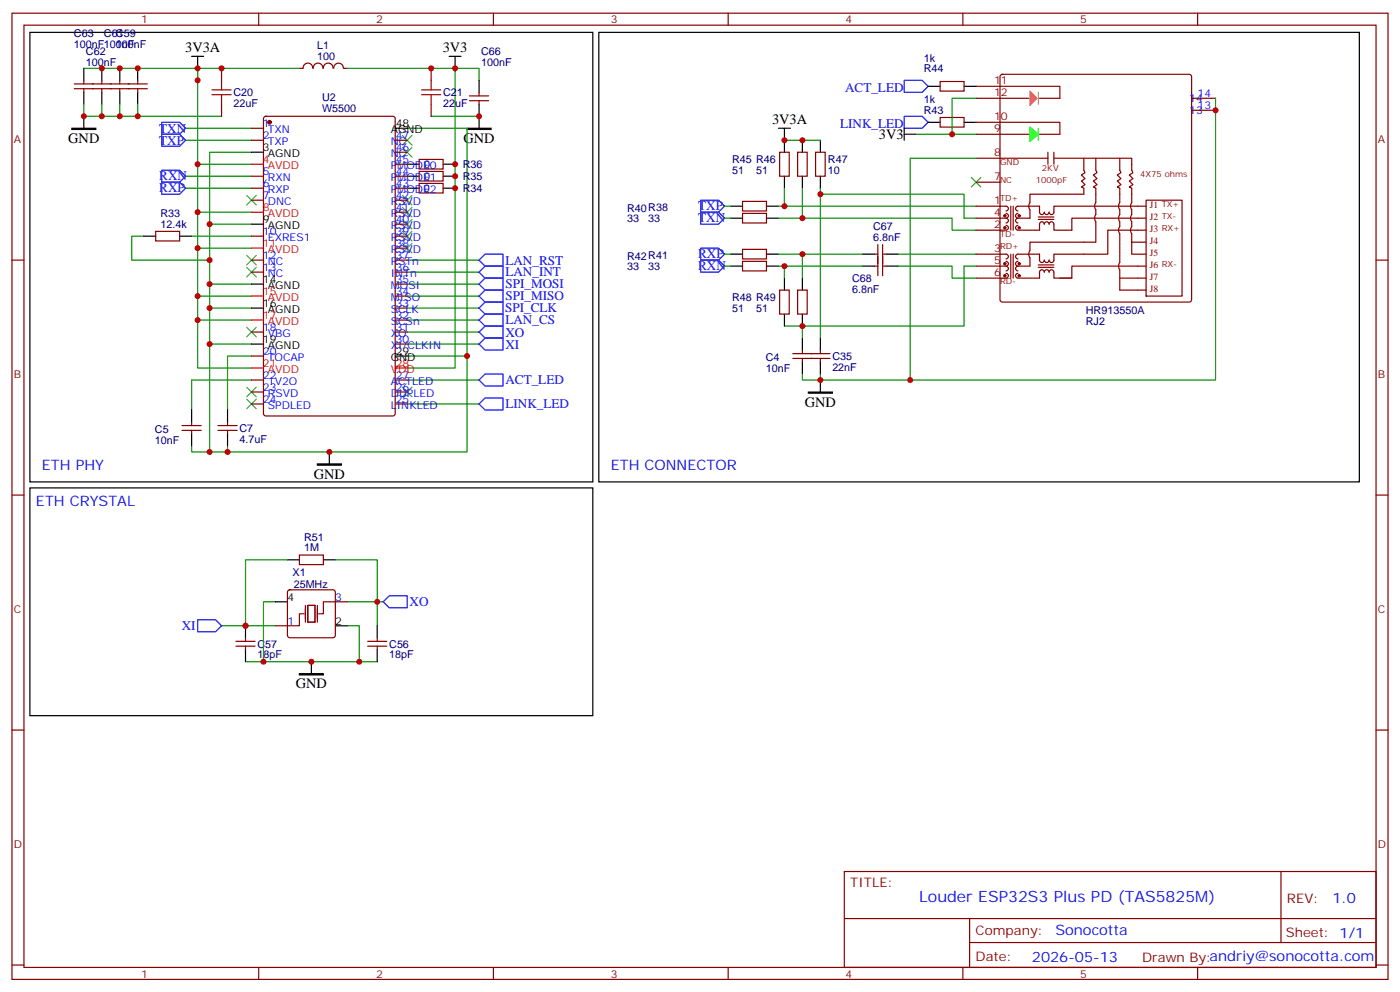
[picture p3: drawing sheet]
<svg xmlns="http://www.w3.org/2000/svg" width="412mm" height="292mm" viewBox="0 0 412 292" stroke-linecap="round" stroke-linejoin="round" font-family="sans-serif">
<g fill="none" stroke="#870000" stroke-width=".35">
<path d="M3.5 3.9h405.4v284.3h-405.4zM7.1 7.4h398.2v277.3h-398.2zM76.2 3.9v3.5M145.3 3.9v3.5M214.5 3.9v3.5M283.6 3.9v3.5M352.8 3.9v3.5M21.9 26.1h21.5M21.9 24.7h21.5M24.7 23.6v1.1M24.7 26.1v1.1M30 23.6v1.1"/>
<path d="M30 26.1v1.1M35.3 23.6v1.1M35.3 26.1v1.1M40.6 23.6v1.1M40.6 26.1v1.1M65.3 20.1v3.5M65.3 30.7v3.5M74.1 37.7h3.5M77.8 34.4l.5-.2h37.4l.7 .5v87l-.4 .7h-37.7l-.6-.4-.1-87.1zM88.2 20.1h1.1M89.3 20.1a1.41 1.41 0 0 1 1.4-1.5 1.41 1.41 0 0 1 1.4 1.5M92.3 20.1a1.41 1.41 0 0 1 1.4-1.5 1.41 1.41 0 0 1 1.4 1.5"/>
<path d="M95.3 20.1a1.41 1.41 0 0 1 1.4-1.5 1.41 1.41 0 0 1 1.4 1.5M98.3 20.1a1.41 1.41 0 0 1 1.4-1.5 1.41 1.41 0 0 1 1.4 1.5M101.2 20.1h1.1M127 20.1v3.5M127 30.7v3.5M138.3 29.6h5.6M138.3 28.2h5.6M141.1 27.2v1M141.1 29.6v1.1M276.9 34.6h7.1v2.8h-7.1zM276.9 24h7.1v2.8h-7.1zM287.5 25.4h24.7v3.5h-6"/>
<path d="M287.5 36h24.7v3.5h-6M287.5 39.5h15.5M287.5 28.9h15.5M294.8 22.1l.5-.2h55l.5 .2 .2 .5v65.6l-.2 .5-.5 .2h-55l-.5-.2-.2-.5v-65.6zM351 28.9h7.1M351 32.5h7.1M74.1 41.3h3.5M74.1 51.9h3.5M74.1 55.4h3.5M74.1 58.9h3.5M116.4 41.3h3.5M116.4 51.9h3.5"/>
<path d="M116.4 55.4h3.5M116.4 58.9h3.5M116.4 48.3h3.5M116.4 44.8h3.5M123.5 46.9h7v2.8h-7zM123.5 50.4h7v2.9h-7zM123.5 54h7v2.8h-7zM218.7 59.3h7.1v2.8h-7.1zM229.7 44.8h2.8v7.1h-2.8zM234.9 44.8h2.9v7.1h-2.9zM240.2 44.8h2.9v7.1h-2.9zM287.5 53.6h7.1"/>
<path d="M287.5 46.6h21.2M308.7 44.8v3.5M310.4 46.6h23v3.5l.3 .7-1 .7 1 1.1-1 .7 1 1-1 .7 .7 .4v4.2a1.77 1.77 0 0 0 0 2.1v1.4M310.4 44.8v3.5M319.3 46.6v3.5l.3 .7-1 .7 1 1.1-1 .7 1 1-1 .7 .7 .4v1.8h-15.9v2.4a1.77 1.77 0 0 0 0 2.1v2.5h-3.5M322.8 46.6v3.5l.3 .7-1 .7 1 1.1-1 .7 1 1-1 .7 .7 .4v4.2a1.77 1.77 0 0 0 0 2.1v1.4M329.8 46.6v3.5l.4 .7-1.1 .7 1.1 1.1-1.1 .7 1.1 1-1.1 .7 .7 .4v4.2a1.77 1.77 0 0 0 0 2.1v1.4M337.6 58.9h10.6v28.2h-10.6zM3.5 76.6h3.6M45.9 68.1h7v2.8h-7zM74.1 76.6h3.5M74.1 69.5h3.5"/>
<path d="M116.4 76.6h3.5M116.4 69.5h3.5M116.4 73h3.5M116.4 66h3.5M116.4 62.4h3.5M218.7 62.8h7.1v2.8h-7.1zM218.7 73.4h7.1v2.8h-7.1zM218.7 76.9h7.1v2.8h-7.1zM257.5 74.8h1.1M257.5 78.3h1.1M258.6 72v9.1M260 72v9.1"/>
<path d="M260 74.8h1.1M260 78.3h1.1M287.5 74.8h8.8a.71 .71 0 0 1 .7 .7 .71 .71 0 0 1-.7 .7M287.5 60.7h8.8a.71 .71 0 0 1 .7 .7 .71 .71 0 0 1-.7 .7M287.5 78.3h8.8M287.5 64.2h8.8M296.3 78.3a.71 .71 0 0 1 .7 .7 .71 .71 0 0 1-.7 .7M296.3 76.9a.71 .71 0 0 1 .7 .7 .71 .71 0 0 1-.7 .7M296.3 64.2a.71 .71 0 0 1 .7 .7 .71 .71 0 0 1-.7 .7M296.3 66.3a.71 .71 0 0 1 .7 .7 .71 .71 0 0 1-.7 .7h-8.8M296.3 62.8a.71 .71 0 0 1 .7 .7 .71 .71 0 0 1-.7 .7M297.7 60.7v7"/>
<path d="M297.7 74.8v7M298.4 60.7v7M298.4 74.8v7M299.9 78.3a.71 .71 0 0 0-.7 .7 .71 .71 0 0 0 .7 .7M299.9 76.9a.71 .71 0 0 0-.7 .7 .71 .71 0 0 0 .7 .7M299.9 64.2a.71 .71 0 0 0-.7 .7 .71 .71 0 0 0 .7 .7M299.9 62.8a.71 .71 0 0 0-.7 .7 .71 .71 0 0 0 .7 .7M305.9 78.7h4.5M305.9 78h4.5M305.9 64.6h4.5M305.9 63.9h4.5M322.8 63.2a1.77 1.77 0 0 0 0 2.1v6h-19.4v2.4a1.77 1.77 0 0 0 0 2.1v2.5h-3.5"/>
<path d="M329.8 66.7a1.77 1.77 0 0 0 0 2.1v8.5a1.77 1.77 0 0 0 0 2.1v6h7.8M329.8 63.2a1.77 1.77 0 0 0 0 2.1v1.4M333.4 66.7a1.77 1.77 0 0 0 0 2.1v6h4.2M333.4 63.2a1.77 1.77 0 0 0 0 2.1v1.4M333.4 71.3h4.2M337.6 67.7h-11.3v7.1h-15.9v1.8a.71 .71 0 0 1-.7 .7 .71 .71 0 0 1-.7-.7 .71 .71 0 0 1-.7 .7 .71 .71 0 0 1-.7-.7 .71 .71 0 0 1-.7 .7 .71 .71 0 0 1-.7-.7v-1.8h-6.3a.71 .71 0 0 0-.7 .7 .71 .71 0 0 0 .7 .7M337.6 78.3h-21.9v3.5h-3.5M337.6 64.2h-21.9v3.5h-5.3v-1.7a.71 .71 0 0 0-.7-.7 .71 .71 0 0 0-.7 .7 .71 .71 0 0 0-.7-.7 .71 .71 0 0 0-.7 .7 .71 .71 0 0 0-.7-.7 .71 .71 0 0 0-.7 .7v1.7h-6.3a.71 .71 0 0 1-.7-.7 .71 .71 0 0 1 .7-.7M337.6 60.7h-27.2v1.7a.71 .71 0 0 1-.7 .7 .71 .71 0 0 1-.7-.7 .71 .71 0 0 1-.7 .7 .71 .71 0 0 1-.7-.7 .71 .71 0 0 1-.7 .7 .71 .71 0 0 1-.7-.7v-1.7h-6.3a.71 .71 0 0 0-.7 .7 .71 .71 0 0 0 .7 .7M405.3 76.6h3.6M74.1 80.1h3.5M74.1 97.7h3.5"/>
<path d="M116.4 80.1h3.5M116.4 97.7h3.5M116.4 94.2h3.5M116.4 90.7h3.5M116.4 87.1h3.5M116.4 83.6h3.5M229.7 85.4h2.8v7h-2.8zM234.9 85.4h2.9v7h-2.9zM296.3 80.4a.71 .71 0 0 1 .7 .7 .71 .71 0 0 1-.7 .7h-8.8M299.9 80.4a.71 .71 0 0 0-.7 .7 .71 .71 0 0 0 .7 .7h6.3v-1.7a.71 .71 0 0 1 .7-.7 .71 .71 0 0 1 .7 .7 .71 .71 0 0 1 .7-.7 .71 .71 0 0 1 .7 .7 .71 .71 0 0 1 .7-.7 .71 .71 0 0 1 .7 .7v1.7h5.3M329.8 81.8h7.8M74.1 104.8h3.5"/>
<path d="M74.1 111.8h3.5M74.1 115.4h3.5M74.1 118.9h3.5M116.4 111.8h3.5M116.4 115.4h3.5M116.4 118.9h3.5M116.4 101.2h3.5M233.5 105.5h11M233.5 104.1h11M236.4 103v1.1M236.4 105.5v1M241.7 103v1.1"/>
<path d="M241.7 105.5v1M53.6 126.6h5.7M53.6 125.2h5.7M56.4 124.2v1M56.4 126.6v1.1M64.2 126.6h5.6M64.2 125.2h5.6M67 124.2v1M67 126.6v1.1M3.5 145.7h3.6M405.3 145.7h3.6M84.9 173.8l.5-.2h12.7l.5 .2 .2 .5v12.7l-.3 .5-.4 .2h-12.7l-.5-.3-.2-.4v-12.7z"/>
<path d="M88.2 163.3h7v2.9h-7zM98.8 177.1h3.5M69.5 190.1h5.6M69.5 188.7h5.6M72.3 187.7v1M72.3 190.1v1.1M81.1 184.1h3.6M108.3 190.1h5.6M108.3 188.7h5.6M111.1 187.7v1M111.1 190.1v1.1M3.5 214.8h3.6"/>
<path d="M405.3 214.8h3.6M248.7 256.5h156.6v28.2h-156.6zM377.3 256.5v20.9M248.7 270.3h156.5M285.6 277.4h119.6M285.6 270.3v14.1M3.5 284h3.6M76.2 284.7v3.5M145.3 284.7v3.5M214.5 284.7v3.5M283.6 284.7v3.5M352.8 284.7v3.5"/>
<path d="M405.3 284h3.6"/>
</g>
<g fill="none" stroke="#000" stroke-width=".35">
<path d="M8.8 9.5h165.8v132.3h-165.8zM56.4 16.6h3.6M58.2 16.6v3.5M132.3 16.6h3.5M134.1 16.6v3.5M176.4 9.5h224v132.3h-224zM24.7 20.1v3.5M24.7 27.2v3.5M24.7 34.2v3.5M30 20.1v3.5M30 27.2v3.5M35.3 20.1v3.5"/>
<path d="M35.3 27.2v3.5M40.6 20.1v3.5M40.6 27.2v3.5M116.4 37.7h3.5M141.1 23.6v3.6M141.1 30.7v7M229.3 37.7h3.5M231.1 37.7v7.1M266.3 39.5h3.6M266.3 37.7v3.6M273.4 36h3.5M273.4 25.4h3.5"/>
<path d="M284 36h3.5M284 25.4h3.5M74.1 44.8h3.5M119.9 48.3h3.6M119.9 51.9h3.6M119.9 55.4h3.6M130.5 48.3h3.6M130.5 51.9h3.6M130.5 55.4h3.6M231.1 51.9v3.5M236.4 41.3v3.5M236.4 51.9v3.5"/>
<path d="M241.7 41.3v3.5M241.7 51.9v3.5M42.3 69.5h3.6M52.9 69.5h3.5M74.1 66h3.5M215.2 60.7h3.5M215.2 64.2h3.5M215.2 74.8h3.5M215.2 78.3h3.5M225.8 60.7h3.5M225.8 64.2h3.5M225.8 74.8h3.5"/>
<path d="M225.8 78.3h3.5M254 74.8h3.5M254 78.3h3.5M261.1 74.8h3.5M261.1 78.3h3.5M74.1 83.6h3.5M74.1 90.7h3.5M231.1 81.8v3.6M231.1 92.4v3.6M236.4 81.8v3.6M236.4 92.4v3.6M236.4 99.5v3.5"/>
<path d="M241.7 99.5v3.5M74.1 101.2h3.5M116.4 104.8h3.5M236.4 106.5v3.6M241.7 106.5v3.6M241.7 111.8v3.6M56.4 120.6v3.6M56.4 127.7v3.5M67 120.6v3.6M67 127.7v3.5M97 133v3.5M8.8 143.6h165.8v67h-165.8z"/>
<path d="M81.1 177.1h3.6M84.7 164.7h3.5M95.2 164.7h3.6M72.3 184.1v3.6M72.3 191.2v3.5M91.7 194.7v3.6M98.8 184.1h3.5M111.1 184.1v3.6M111.1 191.2v3.5"/>
</g>
<g fill="none" stroke="#00f" stroke-width=".35">
<path d="M47.6 39.5h5.3l1.8 1.8-1.8 1.7h-5.3zM47.6 36h5.3l1.8 1.7-1.8 1.8h-5.3zM266.3 34.2h5.3l1.8 1.8-1.8 1.7h-5.3zM266.3 23.6h5.3l1.8 1.8-1.8 1.8h-5.3zM47.6 53.6h5.3l1.8 1.8-1.8 1.8h-5.3zM47.6 50.1h5.3l1.8 1.8-1.8 1.7h-5.3zM206.4 58.9h5.3l1.7 1.8-1.7 1.7h-5.3zM141.1 76.6l1.8-1.8h5.3v3.5h-5.3zM206.4 62.4h5.3l1.7 1.8-1.7 1.8h-5.3zM206.4 76.6h5.3l1.7 1.7-1.7 1.8h-5.3zM206.4 73h5.3l1.7 1.8-1.7 1.8h-5.3zM141.1 97.7l1.8-1.7h5.3v3.5h-5.3z"/>
<path d="M141.1 87.1l1.8-1.7h5.3v3.5h-5.3zM141.1 80.1l1.8-1.8h5.3v3.5h-5.3zM141.1 94.2l1.8-1.8h5.3v3.6h-5.3zM141.1 90.7l1.8-1.8h5.3v3.5h-5.3zM141.1 83.6l1.8-1.8h5.3v3.6h-5.3zM141.1 101.2l1.8-1.7h5.3v3.5h-5.3zM141.1 111.8l1.8-1.7h5.3v3.5h-5.3zM141.1 118.9l1.8-1.8h5.3v3.5h-5.3zM114.7 175.3h5.2v3.6h-5.2l-1.8-1.8zM58.2 182.4h5.3l1.8 1.7-1.8 1.8h-5.3z"/>
</g>
<g fill="none" stroke="#008700" stroke-width=".35">
<path d="M24.7 20.1h33.5v3.5M24.7 30.7v3.5h40.6M30 30.7v3.5M35.3 30.7v3.5M40.6 30.7v3.5M54.7 37.7h19.4M88.2 20.1h-30v28.2h15.9M102.3 20.1h31.8v88.2h-14.2M119.9 37.7h17.7v67.1M127 34.2h14.1M134.1 20.1h7v3.5M269.9 39.5h17.6"/>
<path d="M287.5 28.9h-7v10.6M358.1 28.9v82.9h-90M54.7 41.3h19.4M54.7 55.4h19.4M54.7 51.9h19.4M58.2 48.3v14.1h15.9M74.1 44.8h-12.4v88.2h75.9v-28.2h-17.7M231.1 55.4v5.3M231.1 41.3h10.6M236.4 55.4v8.8M241.7 55.4v1.8h42.3v7h3.5M241.7 57.2v42.3"/>
<path d="M287.5 46.6h-19.4v65.2h-26.4M42.3 69.5h-3.5v7.1h22.9M56.4 69.5h17.7M58.2 73v14.1h15.9M58.2 62.4v10.6h15.9M61.7 66h12.4M119.9 76.6h21.2M213.4 60.7h1.8M213.4 64.2h1.8M213.4 74.8h1.8M213.4 78.3h1.8M229.3 60.7h58.2"/>
<path d="M229.3 64.2h51.2v3.5h7M229.3 74.8h24.7M229.3 78.3h24.7M231.1 78.3v3.5M236.4 74.8v7M264.6 74.8h22.9M264.6 78.3h15.9v3.5h7M287.5 78.3h-3.5v17.7h-52.9M58.2 94.2v14.1h15.9M58.2 87.1v7.1h15.9M61.7 83.6h12.4M61.7 90.7h12.4"/>
<path d="M119.9 97.7h21.2M119.9 83.6h21.2M119.9 80.1h21.2M119.9 90.7h21.2M119.9 87.1h21.2M119.9 94.2h21.2M236.4 96v3.5M61.7 101.2h12.4M74.1 104.8h-7.1v15.8M74.1 111.8h-17.7v8.8M119.9 101.2h21.2M119.9 111.8h21.2"/>
<path d="M119.9 118.9h21.2M236.4 110.1v1.7h5.3v-1.7M56.4 131.2v1.8h5.3M67 131.2v1.8M81.1 177.1h-3.5v17.6h28.2v-10.6h-3.5M84.7 164.7h-12.4v19.4M98.8 164.7h12.3v19.4M102.3 177.1h10.6M65.3 184.1h15.8M72.3 194.7h5.3M105.8 194.7h5.3"/>
</g>
<path d="M21.2 37.7h7v.4h-7zM137.6 37.7h7v.4h-7zM238.1 115.4h7.1v.3h-7.1zM93.5 136.5h7v.4h-7zM88.2 198.3h7v.3h-7z" fill="#000" stroke="#000" stroke-width=".35"/>
<g fill="none" stroke="#3c3" stroke-width=".35">
<path d="M118.5 39.9l2.9 2.8M121.4 39.9l-2.9 2.8M72.7 57.5l2.8 2.8M75.5 57.5l-2.8 2.8M118.5 43.4l2.9 2.8M118.5 57.5l2.9 2.8M121.4 43.4l-2.9 2.8M121.4 57.5l-2.9 2.8M286.1 52.2l2.8 2.8M288.9 52.2l-2.8 2.8M72.7 78.7l2.8 2.8M72.7 75.1l2.8 2.9"/>
<path d="M75.5 78.7l-2.8 2.8M75.5 75.1l-2.8 2.9M118.5 61l2.9 2.9M118.5 64.6l2.9 2.8M118.5 68.1l2.9 2.8M118.5 71.6l2.9 2.8M121.4 61l-2.9 2.9M121.4 64.6l-2.9 2.8M121.4 68.1l-2.9 2.8M121.4 71.6l-2.9 2.8M72.7 96.3l2.8 2.8M75.5 96.3l-2.8 2.8"/>
<path d="M72.7 117.5l2.8 2.8M72.7 113.9l2.8 2.9M75.5 113.9l-2.8 2.9M75.5 117.5l-2.8 2.8M118.5 113.9l2.9 2.9M121.4 113.9l-2.9 2.9"/>
</g>
<g fill="#870000" stroke="#870000" stroke-width=".29">
<circle cx="296" cy="81.1" r=".35"/>
<circle cx="296" cy="77.6" r=".35"/>
<circle cx="300.2" cy="81.1" r=".35"/>
<circle cx="300.2" cy="77.6" r=".35"/>
<circle cx="296" cy="67" r=".35"/>
<circle cx="296" cy="63.5" r=".35"/>
<circle cx="300.2" cy="67" r=".35"/>
<circle cx="300.2" cy="63.5" r=".35"/>
</g>
<path d="M303.4 37.4l2.5 2.1-2.5 2.1z" fill="#0f0" stroke="#0f0" stroke-width=".35"/>
<path d="M303.4 26.8l2.1 2.1-2.1 2.1z" fill="#ffed00" stroke="#ffed00" stroke-width=".35"/>
<path d="M305.9 37.7v3.6" fill="none" stroke="#0f0" stroke-width=".35"/>
<path d="M305.9 27.2v3.5" fill="none" stroke="#ffed00" stroke-width=".35"/>
<path d="M90 178.2v4.9M90.7 178.2h2.1v4.9h-2.1zM93.5 178.2v4.9M98.8 177.1h-3.6v3.5h-1.4M89.6 180.6h-1.4v3.5h-3.5" fill="none" stroke="#870012" stroke-width=".35"/>
<circle cx="79.4" cy="36" r=".53" fill="#870000" stroke="#870000" stroke-width=".35"/>
<path d="M74.1 48.3h3.5M74.1 62.4h3.5M74.1 73h3.5M74.1 87.1h3.5M74.1 94.2h3.5M74.1 108.3h3.5M116.4 108.3h3.5" fill="none" stroke="#f00" stroke-width=".35"/>
<path d="M62.4 27.9h5.7M62.4 26.5h5.7M65.3 23.6v2.9M65.3 27.9v2.8M124.2 27.9h5.6M124.2 26.5h5.6M127 23.6v2.9M127 27.9v2.8" fill="none" stroke="#a10000" stroke-width=".35"/>
<g fill="#c00">
<circle cx="231.1" cy="60.7" r=".88"/>
<circle cx="236.4" cy="64.2" r=".88"/>
<circle cx="231.1" cy="41.3" r=".88"/>
<circle cx="236.4" cy="41.3" r=".88"/>
<circle cx="231.1" cy="78.3" r=".88"/>
<circle cx="236.4" cy="74.8" r=".88"/>
<circle cx="236.4" cy="96" r=".88"/>
<circle cx="280.5" cy="39.5" r=".88"/>
<circle cx="241.7" cy="57.1" r=".88"/>
<circle cx="241.7" cy="111.8" r=".88"/>
<circle cx="268.1" cy="111.8" r=".88"/>
<circle cx="358.1" cy="32.5" r=".88"/>
<circle cx="111.1" cy="177.1" r=".88"/>
<circle cx="61.7" cy="133" r=".88"/>
<circle cx="67" cy="133" r=".88"/>
<circle cx="141.1" cy="34.2" r=".88"/>
<circle cx="58.2" cy="23.6" r=".88"/>
<circle cx="72.3" cy="184.1" r=".88"/>
<circle cx="105.8" cy="194.7" r=".88"/>
<circle cx="77.6" cy="194.7" r=".88"/>
<circle cx="91.7" cy="194.7" r=".88"/>
<circle cx="137.6" cy="104.8" r=".88"/>
<circle cx="134.1" cy="48.3" r=".88"/>
<circle cx="134.1" cy="51.9" r=".88"/>
<circle cx="134.1" cy="55.4" r=".88"/>
<circle cx="97" cy="133" r=".88"/>
<circle cx="61.7" cy="101.2" r=".88"/>
<circle cx="61.7" cy="90.7" r=".88"/>
<circle cx="61.7" cy="83.6" r=".88"/>
<circle cx="58.2" cy="94.2" r=".88"/>
<circle cx="58.2" cy="87.1" r=".88"/>
<circle cx="58.2" cy="73" r=".88"/>
<circle cx="58.2" cy="62.4" r=".88"/>
<circle cx="61.7" cy="76.6" r=".88"/>
<circle cx="61.7" cy="66" r=".88"/>
<circle cx="58.2" cy="48.3" r=".88"/>
<circle cx="127" cy="20.1" r=".88"/>
<circle cx="134.1" cy="20.1" r=".88"/>
<circle cx="30" cy="20.1" r=".88"/>
<circle cx="35.3" cy="20.1" r=".88"/>
<circle cx="58.2" cy="20.1" r=".88"/>
<circle cx="65.3" cy="20.1" r=".88"/>
<circle cx="24.7" cy="34.2" r=".88"/>
<circle cx="30" cy="34.2" r=".88"/>
<circle cx="35.3" cy="34.2" r=".88"/>
<circle cx="40.6" cy="34.2" r=".88"/>
<circle cx="40.6" cy="20.1" r=".88"/>
</g>
<text font-size="4.6" fill="#00f" x="270.8" y="265.5">Louder ESP32S3 Plus PD (TAS5825M)</text>
<g font-size="4.2">
<text x="54.6" y="15.4">3V3A</text>
<text x="130.4" y="15.4">3V3</text>
<text x="227.4" y="36.6">3V3A</text>
<text x="258.9" y="41">3V3</text>
<text x="20.1" y="42.1">GND</text>
<text x="136.5" y="42.1">GND</text>
<text x="237.1" y="119.7">GND</text>
<text x="92.4" y="140.8">GND</text>
<text x="87.1" y="202.6">GND</text>
</g>
<g font-size="4.2" fill="#00f">
<text x="12.3" y="138.3">ETH PHY</text>
<text x="179.9" y="138.3">ETH CONNECTOR</text>
<text x="10.6" y="148.9">ETH CRYSTAL</text>
<text x="392.5" y="265.7">1.0</text>
<text x="310.9" y="275.3">Sonocotta</text>
<text x="304" y="283.1">2026-05-13</text>
</g>
<g font-size="3.9" fill="#00f">
<text x="248.9" y="27.1">ACT_LED</text>
<text x="46.9" y="39">TXN</text>
<text x="247.5" y="37.6">LINK_LED</text>
<text x="46.9" y="42.5">TXP</text>
<text x="46.9" y="53.1">RXN</text>
<text x="46.9" y="56.6">RXP</text>
<text x="205.7" y="61.9">TXP</text>
<text x="205.7" y="65.5">TXN</text>
<text x="148.9" y="77.8">LAN_RST</text>
<text x="205.7" y="76">RXP</text>
<text x="148.9" y="81.3">LAN_INT</text>
<text x="205.7" y="79.6">RXN</text>
<text x="148.9" y="88.3">SPI_MISO</text>
<text x="148.9" y="84.8">SPI_MOSI</text>
<text x="148.8" y="91.8">SPI_CLK</text>
<text x="148.9" y="95.5">LAN_CS</text>
<text x="148.9" y="99.1">XO</text>
<text x="148.9" y="102.6">XI</text>
<text x="148.9" y="113.1">ACT_LED</text>
<text x="148.9" y="120.2">LINK_LED</text>
<text x="120.6" y="178.5">XO</text>
<text x="53.5" y="185.3">XI</text>
</g>
<g font-size="3.9" fill="#800">
<text x="250.5" y="261.1">TITLE:</text>
<text x="379.1" y="265.7">REV:</text>
<text x="287.4" y="275.3">Company:</text>
<text x="378.7" y="275.9">Sheet: 1/1</text>
<text x="287.4" y="282.9">Date:</text>
<text x="336.4" y="283">Drawn By:andriy@sonocotta.com</text>
</g>
<g font-size="3.2" fill="#000080">
<text x="21.8" y="11">C63</text>
<text x="30.6" y="11">C61</text>
<text x="34.1" y="11">C59</text>
<text x="21.8" y="14.2">100nF100nF</text>
<text x="25.3" y="16.3">C62</text>
<text x="34.1" y="14.2">100nF</text>
<text x="93.4" y="17.5">100</text>
<text x="93.4" y="14.3">L1</text>
<text x="141.7" y="16.2">C66</text>
<text x="25.3" y="19.5">100nF</text>
<text x="141.7" y="19.5">100nF</text>
<text x="272.1" y="18.1">1k</text>
<text x="272.1" y="21.2">R44</text>
<text x="68.8" y="28.3">C20</text>
<text x="94.9" y="29.6">U2</text>
<text x="130.5" y="28.3">C21</text>
<text x="68.8" y="31.5">22uF</text>
<text x="94.9" y="32.8">W5500</text>
<text x="130.5" y="31.5">22uF</text>
<text x="272.1" y="30.4">1k</text>
<text x="272.1" y="33.6">R43</text>
<text x="124.9" y="49.4">0</text>
<text x="124.9" y="52.9">0</text>
<text x="136.3" y="49.5">R36</text>
<text x="136.3" y="53">R35</text>
<text x="215.7" y="51.3">51</text>
<text x="215.7" y="48.1">R45 R46</text>
<text x="222.7" y="51.3">51</text>
<text x="243.9" y="51.3">10</text>
<text x="243.9" y="48.1">R47</text>
<text x="124.9" y="56.5">0</text>
<text x="136.3" y="56.5">R34</text>
<text x="47.3" y="63.8">R33</text>
<text x="184.7" y="65.4">33</text>
<text x="184.7" y="62.3">R40R38</text>
<text x="191" y="65.3">33</text>
<text x="47.3" y="67">12.4k</text>
<text x="257.2" y="70.9">6.8nF</text>
<text x="257.2" y="67.8">C67</text>
<text x="184.7" y="76.4">R42R41</text>
<text x="184.7" y="79.5">33</text>
<text x="191" y="79.5">33</text>
<text x="251" y="83">C68</text>
<text x="215.7" y="88.7">R48 R49</text>
<text x="251" y="86.1">6.8nF</text>
<text x="215.7" y="91.8">51</text>
<text x="222.7" y="91.8">51</text>
<text x="319.9" y="92.4">HR913550A</text>
<text x="319.9" y="95.6">RJ2</text>
<text x="225.6" y="106.4">C4</text>
<text x="245.2" y="105.9">C35</text>
<text x="225.6" y="109.5">10nF</text>
<text x="245.2" y="109.1">22nF</text>
<text x="45.6" y="130.6">10nF</text>
<text x="45.6" y="127.4">C5</text>
<text x="70.6" y="130.3">4.7uF</text>
<text x="70.6" y="127.1">C7</text>
<text x="89.6" y="159.2">R51</text>
<text x="89.6" y="162.3">1M</text>
<text x="86.2" y="169.4">X1</text>
<text x="86.5" y="172.9">25MHz</text>
<text x="75.8" y="190.6">C57</text>
<text x="114.7" y="190.6">C56</text>
<text x="75.8" y="193.7">18pF</text>
<text x="114.7" y="193.7">18pF</text>
</g>
<g font-size="3.2" fill="#800">
<text x="41.6" y="6.9">1</text>
<text x="110.8" y="6.9">2</text>
<text x="179.9" y="6.9">3</text>
<text x="249.1" y="6.9">4</text>
<text x="318.2" y="6.9">5</text>
<text x="292.8" y="28.2">12</text>
<text x="292.8" y="24.7">11</text>
<text x="292.8" y="35.3">10</text>
<text x="4.1" y="42">A</text>
<text x="292.8" y="38.8">9</text>
<text x="405.9" y="42">A</text>
<text x="292.8" y="45.9">8</text>
<text x="292.8" y="52.9">7</text>
<text x="292.8" y="60">1</text>
<text x="292.8" y="63.5">4</text>
<text x="292.8" y="67">2</text>
<text x="292.8" y="77.6">5</text>
<text x="292.8" y="74.1">3</text>
<text x="292.8" y="81.1">6</text>
<text x="4.1" y="111.1">B</text>
<text x="405.9" y="111.1">B</text>
<text x="4.1" y="180.3">C</text>
<text x="405.9" y="180.3">C</text>
<text x="4.1" y="249.4">D</text>
<text x="405.9" y="249.4">D</text>
<text x="41.6" y="287.7">1</text>
<text x="110.8" y="287.7">2</text>
<text x="179.9" y="287.7">3</text>
<text x="249.1" y="287.7">4</text>
<text x="318.2" y="287.7">5</text>
</g>
<g font-size="3.2" fill="#00f">
<text x="350.3" y="30">14</text>
<text x="352.8" y="28.6">14</text>
<text x="350.3" y="33.5">13</text>
<text x="352.8" y="32.1">13</text>
<text x="77.4" y="37.4">1</text>
<text x="77.4" y="40.9">2</text>
<text x="78.9" y="39.2">TXN</text>
<text x="116.6" y="40.9">47</text>
<text x="78.9" y="42.7">TXP</text>
<text x="115.1" y="46.2">NC</text>
<text x="115.1" y="42.7">NC</text>
<text x="116.6" y="48">45</text>
<text x="116.6" y="44.4">46</text>
<text x="77.4" y="51.5">5</text>
<text x="78.9" y="53.3">RXN</text>
<text x="115.1" y="53.3">PMODE1</text>
<text x="115.1" y="49.7">PMODE0</text>
<text x="116.6" y="51.5">44</text>
<text x="77.4" y="55">6</text>
<text x="77.4" y="58.6">7</text>
<text x="78.9" y="56.8">RXP</text>
<text x="115.1" y="56.8">PMODE2</text>
<text x="116.6" y="58.6">42</text>
<text x="116.6" y="55">43</text>
<text x="78.9" y="60.3">DNC</text>
<text x="115.1" y="63.9">RSVD</text>
<text x="115.1" y="60.3">RSVD</text>
<text x="116.6" y="65.6">40</text>
<text x="116.6" y="62.1">41</text>
<text x="77.4" y="69.1">10</text>
<text x="78.9" y="70.9">EXRES1</text>
<text x="115.1" y="70.9">RSVD</text>
<text x="115.1" y="67.4">RSVD</text>
<text x="116.6" y="69.1">39</text>
<text x="77.4" y="76.2">12</text>
<text x="78.9" y="78">NC</text>
<text x="115.1" y="78">RSTn</text>
<text x="115.1" y="74.4">RSVD</text>
<text x="116.6" y="76.2">37</text>
<text x="116.6" y="72.7">38</text>
<text x="77.4" y="79.7">13</text>
<text x="78.9" y="81.5">NC</text>
<text x="115.1" y="81.5">INTn</text>
<text x="116.6" y="83.3">35</text>
<text x="116.6" y="79.7">36</text>
<text x="115.1" y="88.5">MISO</text>
<text x="115.1" y="85">MOSI</text>
<text x="116.6" y="86.8">34</text>
<text x="115.1" y="95.6">SCSn</text>
<text x="115.1" y="92.1">SCLK</text>
<text x="116.6" y="93.8">32</text>
<text x="116.6" y="90.3">33</text>
<text x="77.4" y="97.4">18</text>
<text x="78.9" y="99.1">VBG</text>
<text x="115.1" y="99.1">XO</text>
<text x="116.6" y="100.9">30</text>
<text x="116.6" y="97.4">31</text>
<text x="77.4" y="104.4">20</text>
<text x="78.9" y="106.2">TOCAP</text>
<text x="115.1" y="102.7">XI/CLKIN</text>
<text x="77.4" y="111.5">22</text>
<text x="78.9" y="113.2">1V2O</text>
<text x="115.1" y="113.2">ACTLED</text>
<text x="116.6" y="111.5">27</text>
<text x="77.4" y="115">23</text>
<text x="77.4" y="118.5">24</text>
<text x="78.9" y="116.8">RSVD</text>
<text x="115.1" y="116.8">DUPLED</text>
<text x="116.6" y="118.5">25</text>
<text x="116.6" y="115">26</text>
<text x="78.9" y="120.3">SPDLED</text>
<text x="115.1" y="120.3">LINKLED</text>
<text x="98.8" y="176.7">3</text>
<text x="84.7" y="183.8">1</text>
</g>
<g font-size="3.2">
<text x="115.1" y="39.2">AGND</text>
<text x="116.6" y="37.4">48</text>
<text x="77.4" y="44.4">3</text>
<text x="78.9" y="46.2">AGND</text>
<text x="77.4" y="65.6">9</text>
<text x="78.9" y="67.4">AGND</text>
<text x="77.4" y="83.3">14</text>
<text x="78.9" y="85">AGND</text>
<text x="77.4" y="90.3">16</text>
<text x="78.9" y="92.1">AGND</text>
<text x="77.4" y="100.9">19</text>
<text x="78.9" y="102.7">AGND</text>
<text x="115.1" y="106.2">GND</text>
<text x="116.6" y="104.4">29</text>
<text x="84.7" y="176.7">4</text>
<text x="98.8" y="183.8">2</text>
</g>
<g font-size="3.2" fill="#f00">
<text x="77.4" y="48">4</text>
<text x="78.9" y="49.7">AVDD</text>
<text x="77.4" y="62.1">8</text>
<text x="78.9" y="63.9">AVDD</text>
<text x="77.4" y="72.7">11</text>
<text x="78.9" y="74.4">AVDD</text>
<text x="77.4" y="86.8">15</text>
<text x="78.9" y="88.5">AVDD</text>
<text x="77.4" y="93.8">17</text>
<text x="78.9" y="95.6">AVDD</text>
<text x="77.4" y="107.9">21</text>
<text x="116.6" y="107.9">28</text>
<text x="78.9" y="109.7">AVDD</text>
<text x="115.1" y="109.7">VDD</text>
</g>
<g font-size="2.8" fill="#800">
<text x="338.7" y="64.6">J2</text>
<text x="338.7" y="61.1">J1</text>
<text x="338.7" y="71.7">J4</text>
<text x="338.7" y="68.2">J3</text>
<text x="338.7" y="75.2">J5</text>
<text x="338.7" y="82.3">J7</text>
<text x="338.7" y="78.7">J6</text>
<text x="338.7" y="85.8">J8</text>
</g>
<g font-size="2.5" fill="#800">
<text x="294.6" y="53.8">NC</text>
<text x="294.6" y="48.5">GND</text>
<text x="305.2" y="53.8">1000pF</text>
<text x="306.9" y="50.3">2KV</text>
<text x="335.8" y="52">4X75 ohms</text>
<text x="294.6" y="59.1">TD+</text>
<text x="342.2" y="60.9">TX+</text>
<text x="342.2" y="64.4">TX-</text>
<text x="294.6" y="69.7">TD-</text>
<text x="342.2" y="67.9">RX+</text>
<text x="294.6" y="73.2">RD+</text>
<text x="294.6" y="83.7">RD-</text>
<text x="342.2" y="78.5">RX-</text>
</g>
</svg>
